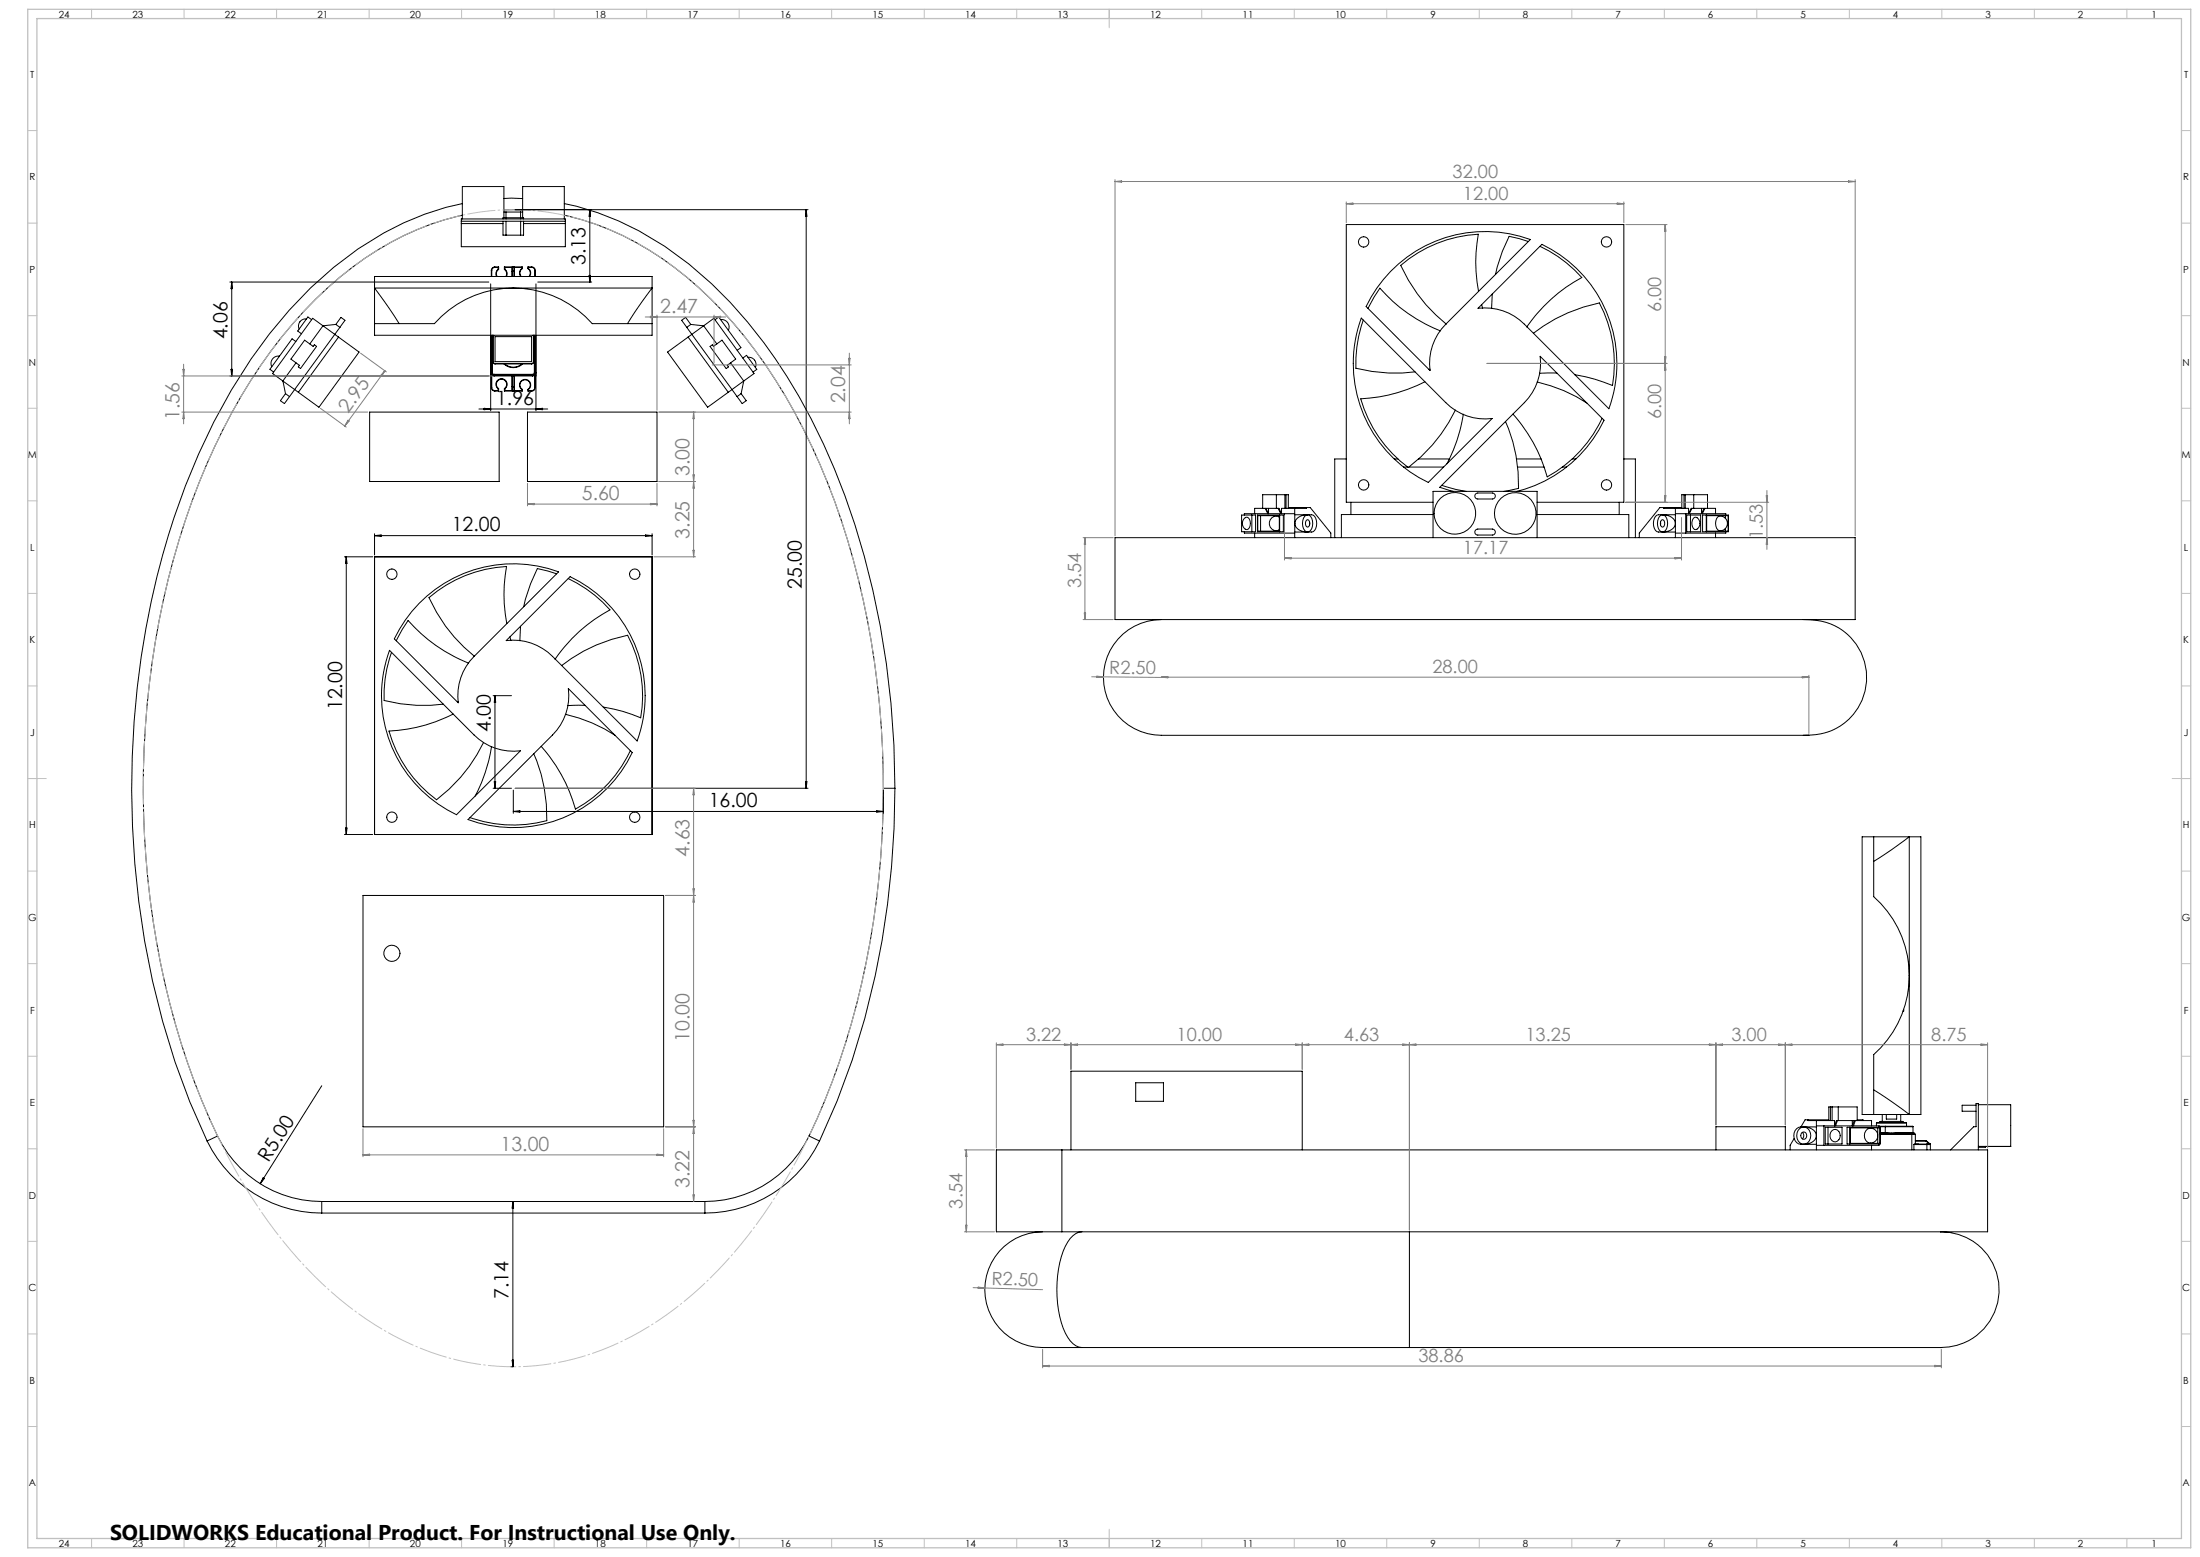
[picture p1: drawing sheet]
<svg xmlns="http://www.w3.org/2000/svg" width="1189mm" height="841mm" viewBox="0 0 1189 841" stroke-linecap="round" stroke-linejoin="round" font-family="sans-serif">
<g fill="none" stroke="#000" stroke-width=".54">
<path d="M249 118h57v15h-57zM249 119h57M250 110a163 163 0 0 0-82 45 307 307 0 0 0-74 125 475 475 0 0 0 9 315l9 21M250 116a165 165 0 0 0-86 52 315 315 0 0 0-67 123 471 471 0 0 0 8 293l13 30M272 119v8h1M272 118h11M272 107h10M272 118v-17h-22v17M272 115h1M272 113h10M273 115v3M273 119v8"/>
<path d="M273 115h8M278 113h159M281 115h1M281 115v3M281 119v8M282 118v-17h23v17M283 119v8h-2M305 110a169 169 0 0 1 90 53 316 316 0 0 1 67 121 465 465 0 0 1 22 142M305 116a165 165 0 0 1 85 52 315 315 0 0 1 68 123 470 470 0 0 1-8 293l-13 30M319 113v4h-1zM319 113v39M436 113v313"/>
<path d="M436 113v4h-1zM249 121h23M273 127h8M283 121h23M826 130l-10-2-4 8-4 12M832 133a69 69 0 0 1 23 17 86 86 0 0 0-30 27M833 132a71 71 0 0 1 37 89l-46-46a30 30 0 0 0-25-8zM124 152h140M125 152v51M125 152l1 4h-1zM202 156l14 19M202 156v19"/>
<path d="M202 156v-7h150v7M202 156h150M265 153v69M266 146h.1M266 146v3M267 144l-1 1v1M267 144h.1M267 144h2M269 145h.1M269 145a3 3 0 0 0-1 4M269 144v1M269 144h.1"/>
<path d="M269 145a2.8 2.8 0 0 0 0 4M273 144h.1M273 145a2.9 2.9 0 0 1 0 4M273 144h9M273 144v1M273 145h.1M273 145a3 3 0 0 1 1 4M273 144h4M277 144h.1M277 144v5M277 146v1M277 147h1"/>
<path d="M277 146h1M277 144h1M278 146v1M278 144h.1M278 144v5M278 144h4M282 145h.1M282 145a3 3 0 0 0-1 4M282 144v1M282 145a2.8 2.8 0 0 0 0 4M282 144h.1M285 145a2.8 2.8 0 0 1 1 4"/>
<path d="M285 144h1M285 144h2M285 144v1M286 145h-1M286 145a3 3 0 0 1 0 4M286 144h1M286 144v1M287 144l2 1v1M287 144h.1M289 146h.1M289 146v3M290 153v69"/>
<path d="M291 152h29M318 149h1v3zM352 156l-13 19M352 156v19M752 147a71 71 0 0 1 75-18l-46 46a30 30 0 0 0-8 25l-35-34a71 71 0 0 1 14-19zM799 157a83 83 0 0 1 0-30 70 70 0 0 0-42 16 87 87 0 0 0 25 32M807 159l-1 8M166 172a4 4 0 0 0-4 6M168 173l-2-2-5 8 2 1M182 175l2-4 2 2-2 4M182 175l-7 1-8 10M182 175l2 2"/>
<path d="M184 177l-25 33M202 175h33a57 57 0 0 1 85 0h32M202 175v6h150v-6M371 177l25 33M373 175l-2-4-3 2 3 4M373 175l-2 2M373 175l7 1M380 176l6-4 22 30-6 4M380 176l-8 6M380 176l7 10M386 173l2-2 12 17-2 1M389 173a4 4 0 0 1 5 5"/>
<path d="M736 172l45 46a30 30 0 0 0 25 8l-34 35a71 71 0 0 1-36-89zM737 173a70 70 0 0 0-4 26 85 85 0 0 0 32 2M739 167l7-11a85 85 0 0 0 32 23M801 165v1M125 200h1l-1 3zM151 192a4 4 0 0 0-4 6M160 184l-2-1-12 16 2 2M160 196l-7 10 1 7M165 184l4 3 1-1 1 1-9 12-1-1 1-1-5-3zM183 182l-22 30M183 182l11 8-22 30-11-8M183 182l-14-10-22 30 12 8"/>
<path d="M265 181v20M266 181v20M266 181v14M266 182h1M266 181v1M267 195l1 1M267 195l-1 1 2 1M267 181l-1 1M267 182v13M267 181v1M268 196v1M268 196h19"/>
<path d="M268 182h19v13h-19zM268 197h19M272 197a7 7 0 0 0 11 0M273 197a7 7 0 0 0 9 0M287 196v1M288 181v1M288 195l-1 1M288 195h1M288 182v13M289 195l-2 2M289 181v14M289 181v20"/>
<path d="M372 182l22 30M372 182l-11 8 21 30 12-8M384 187l1-1 1 1 4-3 8 10-5 3 1 1-2 1zM395 196l7 10M401 193l2-1 6 8-2 1M404 193a4 4 0 0 1 4 5M773 199l-1 1M829 180a85 85 0 0 1 35-16 70 70 0 0 1 7 44l-9-3-11-3M124 203h140M154 213l-2 3 2 2 2-4M154 213l2 1M159 210l2 2"/>
<path d="M159 210l-3 4M265 203h1M265 201l1 1 1 1M265 201l1 2h1M266 209h.1M266 209v2h1M266 202v7M266 201h.1M266 201l1 1M266 209v1l1 1M266 203v6M267 202h.1"/>
<path d="M267 203h.1M267 202h21M267 203h21M267 211h.1M267 211h2M269 210a3 3 0 0 1 0-4 3 3 0 0 1 4 0 3 3 0 0 1 0 4M269 211h.1M269 210v1M269 210a2.8 2.8 0 0 1 0-4 2.8 2.8 0 0 1 4 0 2.8 2.8 0 0 1 0 4M269 210h.1M273 210h.1M273 211h9"/>
<path d="M273 210v1M273 211h.1M273 211h4M277 203v8M277 211h.1M277 209h.1M277 209h1M278 209h.1M278 211h.1M278 203v8M278 211h4M282 210a3 3 0 0 1 0-4 3 3 0 0 1 4 0 3 3 0 0 1 0 4"/>
<path d="M282 211h.1M282 210v1M282 210a2.8 2.8 0 0 1 0-4 2.8 2.8 0 0 1 4 0 2.8 2.8 0 0 1-1 4M282 210h.1M285 210h1M285 211h2M285 210v1M286 211h-1M286 211h1M286 210v1M287 211h.1M288 202h.1"/>
<path d="M288 203h.1M289 201l-1 1M289 201h.1M289 209v1l-2 1M289 209h.1M289 203v6M289 209v2h-2M289 203h1M289 202v7M289 201v1l-1 1M289 201v2h-1M396 210l-2 2"/>
<path d="M396 210l2 4M401 213l2 3-2 2-3-4M401 213l-3 1M402 206l-6 4M402 206l-1 7M770 206a86 86 0 0 1-35 9 70 70 0 0 0 26 38 86 86 0 0 0 26-32M831 206a82 82 0 0 1 27 12M841 202h-9M200 223h70v37h-70zM259 221h37M262 221h3h-3zM285 223h70v37h-70z"/>
<path d="M290 221h3zM791 224v1a85 85 0 0 1-9 25M814 228a82 82 0 0 1 7 36l-8 1M818 224a84 84 0 0 1 18 34 70 70 0 0 0 30-32M728 248h-7v42M753 248h3M759 252h2M761 252h19M767 248h16M820 248h13M820 252h14M844 252h3"/>
<path d="M850 248h2M878 248h6v42M671 278h8v9h-8zM677 278v9M680 278h14v9h-14zM680 279h11v8h-11zM681 279v8M682 275v-8h14v8M684 275l1 2M684 275l2 2v-2M690 267v8M691 275l1 2"/>
<path d="M691 279a4 4 0 0 0-5 4 4 4 0 0 0 5 3M692 278v9M694 277v11M694 267v8M695 267v8M696 274h12l11 14v2M700 275v2h-27v1M700 278h9a5 5 0 0 1 0 9h-9zM706 274v1h-13v2l-2-2h-13v2M707 278a5 5 0 0 0 0 9M707 278a5 5 0 0 1 0 9M707 278a6 6 0 0 0-7 6l2 2 5 1"/>
<path d="M730 271v7M774 278h-49v12M774 271h-46v-150h150v150h-47M779 262l13 3M785 265l-7-2 46-45a30 30 0 0 0 8-26l35 35a71 71 0 0 1-47 38M798 267l1-1h8a1.6 1.6 0 0 1 1 2 1.6 1.6 0 0 1-1 2l-9-1h-1zM831 278h49v12M875 271v7M895 279l1-1h9v9h-9a6 6 0 0 1-1-8zM899 278a5 5 0 0 1 0 9M899 278a5 5 0 0 0 0 9M899 278a6 6 0 0 1 6 6l-2 2-4 1"/>
<path d="M899 274v1h14v2l1-2h13v2M905 275v2h28v1M909 274h-12l-11 14v2M909 275v-8h14v8M910 267v8M911 267v8M911 277v11M912 278h7v9h-7zM914 278v9M914 275l-1 2M915 267v8M920 275v2l1-2"/>
<path d="M920 278h14v9h-14zM921 275l-1 2M922 278v9M922 279h12v8h-12zM928 279a4 4 0 0 1 6 4 4 4 0 0 1-6 3l-1-3zM932 279v1M202 288v12M202 289h150M202 289h4v1zM349 289h3l-3 1zM352 288v12M603 290h400v45h-400z"/>
<path d="M672 280l1-1a3 3 0 0 1 3 3 3 3 0 0 1-1 3 2.2 2.2 0 0 1-3 1 2.2 2.2 0 0 1-1-3zM673 287v1h27v2M678 288v2M706 281a1.9 1.9 0 0 1 2 2 1.9 1.9 0 0 1-2 2v-2zM708 282v1M774 290v-25h57v25M798 286h1h8a1.6 1.6 0 0 1 1 1 1.6 1.6 0 0 1-1 2h-9l-1-1zM897 282v1M898 281a1.9 1.9 0 0 1 2 2 1.9 1.9 0 0 1-2 2l-1-2zM915 280a2.4 2.4 0 0 1 3 0 2.4 2.4 0 0 1 1 3v1a2.1 2.1 0 0 1-3 2 2.1 2.1 0 0 1-2-3zM927 288v2M932 286v1"/>
<path d="M933 287v1h-28v2M186 301h15M187 301v150M187 301l1 3h-1zM202 301h150v150h-150zM301 310l-11-3-3 8-4 13M307 313a71 71 0 0 1 23 16 86 86 0 0 0-30 27M226 326a71 71 0 0 1 76-17l-46 46a30 30 0 0 0-8 25l-35-35a72 72 0 0 1 13-19zM274 337a83 83 0 0 1 0-31 70 70 0 0 0-42 17 85 85 0 0 0 24 32M281 338v8M628 335a31 31 0 0 0-32 34 31 31 0 0 0 37 28h344M975 335a31 31 0 0 1 34 31 31 31 0 0 1-34 31"/>
<path d="M211 351l45 46a30 30 0 0 0 25 9l-34 34a71 71 0 0 1-36-89zM212 352a68 68 0 0 0-4 26 84 84 0 0 0 32 2M214 346l7-11a87 87 0 0 0 32 23M274 346l34-35a71 71 0 0 1 36 89l-45-45a30 30 0 0 0-25-9zM276 344v2M304 359a84 84 0 0 1 35-16 70 70 0 0 1 7 45 82 82 0 0 0-20-6M248 379h-1M267 376h9M268 376v50M268 376v3h-1zM307 372l35 34a71 71 0 0 1-89 37l46-46a30 30 0 0 0 8-25zM245 386a83 83 0 0 1-35 9 70 70 0 0 0 26 37 86 86 0 0 0 25-31"/>
<path d="M306 386a81 81 0 0 1 26 11M316 381h-9M266 403l-1 2a82 82 0 0 1-8 25M288 407a82 82 0 0 1 8 36 70 70 0 0 1-42-1M292 403h1a85 85 0 0 1 18 34 70 70 0 0 0 30-32M267 426h9M267 422h1v4zM277 427v12M277 438h200M277 438h4v1zM278 426h159M435 422h1v4z"/>
<path d="M474 438h3l-3 1zM477 426h7M477 427v12M484 426a449 449 0 0 1-41 190M186 451h15M187 447h1l-1 4zM1013 452v32a57 57 0 0 1 0 86v32M1013 452h19M1013 452h-7v150h7M1032 452l-19 13M1032 452v150M1032 452h6v150h-6"/>
<path d="M196 484h163v125h-163zM1029 545l-1 1M174 586l-33 53M614 585h15v10h-15zM989 598v7M990 598v7M993 598v7M1013 589l19 13M1068 597h-8v3h8M1069 597h18v22M112 616a69 69 0 0 0 62 39M118 614a63 63 0 0 0 56 35"/>
<path d="M118 614l-6 2M437 614a63 63 0 0 1-56 35M437 614l6 2M443 616a69 69 0 0 1-62 39M970 615l-3 4v2M971 610l2-1h9v9h-9a5 5 0 0 1-2-8zM974 612l1 1-1 2M975 609a5 5 0 0 1 6 6l-2 2-4 1M975 609a5 5 0 0 1 4 4 5 5 0 0 1-4 5M975 609a5 5 0 0 0-4 4 5 5 0 0 0 4 5M977 605h14v3l2-3h18v3M982 605v3h34v1"/>
<path d="M986 608v11M986 609h10v9h-10zM988 609v9M988 605h-12l-3 4M988 605v-7h16v7M990 611a3 3 0 0 1 4 0 3 3 0 0 1 0 4 2.8 2.8 0 0 1-4 2 2.8 2.8 0 0 1-1-4zM993 605l-1 3M998 609h18v9h-18zM1000 609v9M1000 609h16v9h-16zM1001 605v3l1-3M1003 605l-1 3"/>
<path d="M1004 605h3M1009 610a4 4 0 0 1 5 1 4 4 0 0 1 0 5 4 4 0 0 1-6 0 5 5 0 0 1 1-6zM1011 619v2M1013 602h19M1014 607h16M1014 607v1M1015 609v4M1015 614v4M1016 609h3M1016 618v1h-34v2M1016 608h3M1016 606h13"/>
<path d="M1016 612h17M1016 613h17M1017 602v4M1019 609h15M1019 609v3M1019 608l15 1M1019 608v1M1019 602v2h6v-2M1027 602v4M1030 607v1M1033 613h2M1033 612v1"/>
<path d="M1033 612l2 1M1033 612h2M1033 612h.1M1033 613v8M1034 609v3h-1M1034 618v3M1034 618h7M1035 612h.1M1035 613v5M1035 616h6M1041 616h.1M1041 616l2 2"/>
<path d="M1041 618h-7M1041 618h.1M1041 618h2M1041 618v3M1043 618h-2M1043 618h.1M1043 618v3M1069 619h18M1073 619v1h-4M1087 619h.1M142 636l1 1-2 2zM574 621h500v44h-500"/>
<path d="M574 621h-36v44h36M574 621v44M579 621v-42h125v42M927 621v-12h38v12M1054 621l13-12h1v-13h1v25M174 649v6M174 655h207M174 649h207M277 649v89M277 649l1 4h-1zM381 649v6M563 665a31 31 0 0 0-31 34 31 31 0 0 0 35 29h18"/>
<path d="M585 665a12 12 0 0 0-9 8 61 61 0 0 0 1 49 10 10 0 0 0 8 6M762 665v63M1049 665a31 31 0 0 1 31 32 31 31 0 0 1-31 31h-287M276 738h.1M277 735h1l-1 3zM585 728h177"/>
<circle cx="737" cy="131" r="2.8"/>
<circle cx="868" cy="131" r="2.8"/>
<circle cx="737" cy="262" r="2.8"/>
<circle cx="786" cy="277" r="11"/>
<circle cx="819" cy="277" r="11"/>
<circle cx="868" cy="262" r="2.8"/>
<circle cx="212" cy="310" r="2.8"/>
<circle cx="343" cy="310" r="2.8"/>
<circle cx="212" cy="441" r="2.8"/>
<circle cx="343" cy="441" r="2.8"/>
<circle cx="212" cy="515" r="4"/>
<circle cx="975" cy="614" r="1.8"/>
</g>
<path d="M219 127a206 206 0 0 0-80 74 393 393 0 0 0-59 179 457 457 0 0 0 34 225 257 257 0 0 0 79 104 137 137 0 0 0 117 25 174 174 0 0 0 86-57 337 337 0 0 0 69-142 470 470 0 0 0-18-275 275 275 0 0 0-76-110 144 144 0 0 0-106-36 137 137 0 0 0-46 13" fill="none" stroke="#c0c0c0" stroke-width=".54" stroke-dasharray="15.2 1.3 1.3 1.3" stroke-dashoffset="2.5" stroke-linecap="butt"/>
<g fill="none" stroke="#808080" stroke-width=".54">
<path d="M603 97v192M603 98h400M603 98h3zM999 98h4h-4zM1003 97v192M728 109v11M728 110h150M728 110h3zM874 110h4h-4zM878 109v11M879 121h22M900 121v150"/>
<path d="M900 121v4zM349 171h43M352 171h3l-3 1zM355 170v52M386 170v26M386 171h3v1zM99 200h1l-1 3zM99 197v32M195 191l14 10M385 197h75M459 194v3zM459 191v38"/>
<path d="M804 196h97M900 193v7v-7zM98 203h168M208 200l-22 30M208 200l-2 3zM98 223h101M99 223l1 3h-1zM173 221l14 10M188 227h1l-3 3zM356 223h104M375 223v78M375 223v3z"/>
<path d="M459 223v3zM375 257v3zM285 261v12M285 272h70M285 272h4v1zM352 272h3l-3 1zM355 261v12M356 260h20M375 260v4zM694 278v25M879 271h77M900 268v3z"/>
<path d="M909 280v23M955 268v3zM955 265v32M375 297v4zM585 290h17M586 290v45M586 290l1 4h-1zM955 290v4zM353 301h23M694 301h215M694 301h4v1zM905 301h4l-4 1z"/>
<path d="M585 335h17M586 331h1l-1 4zM590 366h6M593 365l3 1h-3zM596 366h32M628 366h350M628 366l3-1v1zM974 365l4 1h-4zM978 365v31M278 426h98M375 426v223M375 426v3z"/>
<path d="M360 484h16M375 480v4zM375 484v3zM538 563v57M538 564h536M538 564h4v1zM575 564h4l-4 1zM579 563v15M579 564h3v1zM700 564h4l-4 1zM704 563v15M704 564h3v1z"/>
<path d="M758 564h4l-4 1zM762 563v101M762 564h3v1zM924 564h3l-3 1zM927 563v45M927 564h4v1zM961 564h4l-4 1zM965 563v45M965 564h3v1zM1071 564h3l-3 1zM1074 563v57M196 610v15"/>
<path d="M359 610v15M360 609h16M375 605v4zM375 609v3zM196 624h163M196 624l4-1v1zM355 623l4 1h-4zM521 621h16M522 621v44M522 621l1 4h-1zM375 645v4zM521 665h16"/>
<path d="M522 662h1l-1 3zM526 696l37 1M529 695l3 1h-3zM563 729v10M563 738h486M563 738l4-1v1zM1046 737l3 1h-3zM1049 729v10"/>
</g>
<g fill="none" stroke="#c0c0c0" stroke-width=".54">
<path d="M49 5v5M99 5v5M149 5v5M199 5v5M249 5v5M299 5v5M349 5v5M399 5v5M449 5v5M499 5v5M549 5v5M599 5v10"/>
<path d="M649 5v5M699 5v5M749 5v5M799 5v5M849 5v5M899 5v5M949 5v5M999 5v5M1049 5v5M1099 5v5M1149 5v5M15 71h5"/>
<path d="M1179 71h5M15 121h5M1179 121h5M15 171h5M1179 171h5M15 221h5M1179 221h5M15 271h5M1179 271h5M15 321h5M1179 321h5M15 371h5"/>
<path d="M1179 371h5M15 421h10M1174 421h10M15 471h5M1179 471h5M15 521h5M1179 521h5M15 571h5M1179 571h5M15 621h5M1179 621h5M15 671h5"/>
<path d="M1179 671h5M15 721h5M1179 721h5M15 771h5M1179 771h5M49 831v5M99 831v5M149 831v5M199 831v5M249 831v5M299 831v5M349 831v5"/>
<path d="M399 831v5M449 831v5M499 831v5M549 831v5M599 826v10M649 831v5M699 831v5M749 831v5M799 831v5M849 831v5M899 831v5M949 831v5"/>
<path d="M999 831v5M1049 831v5M1099 831v5M1149 831v5"/>
</g>
<path d="M15 5h1169v831h-1169zM20 10h1159v821h-1159z" fill="none" stroke="#c0c0c0" stroke-width=".7"/>
<text font-size="11.6" x="59" y="832">SOLIDWORKS Educational Product. For Instructional Use Only.</text>
<g font-size="10.6">
<text x="317" y="143" transform="rotate(-90 317 143)">3.13</text>
<text x="123" y="183" transform="rotate(-90 123 183)">4.06</text>
<text x="268" y="219">1.96</text>
<text x="244" y="287">12.00</text>
<text x="433" y="318" transform="rotate(-90 433 318)">25.00</text>
<text x="185" y="384" transform="rotate(-90 185 384)">12.00</text>
<text x="265" y="395" transform="rotate(-90 265 395)">4.00</text>
<text x="383" y="436">16.00</text>
<text x="145" y="628" transform="rotate(-58 145 628)">R5.00</text>
<text x="275" y="702" transform="rotate(-90 275 702)">7.14</text>
</g>
<g font-size="10.6" fill="#808080">
<text x="357" y="169">2.47</text>
<text x="457" y="218" transform="rotate(-90 457 218)">2.04</text>
<text x="97" y="227" transform="rotate(-90 97 227)">1.56</text>
<text x="188" y="224" transform="rotate(-54 188 224)">2.95</text>
<text x="373" y="257" transform="rotate(-90 373 257)">3.00</text>
<text x="314" y="270">5.60</text>
<text x="373" y="291" transform="rotate(-90 373 291)">3.25</text>
<text x="373" y="463" transform="rotate(-90 373 463)">4.63</text>
<text x="373" y="563" transform="rotate(-90 373 563)">10.00</text>
<text x="271" y="621">13.00</text>
<text x="373" y="642" transform="rotate(-90 373 642)">3.22</text>
</g>
<g font-size="9.9" fill="#808080">
<text x="785" y="96">32.00</text>
<text x="791" y="108">12.00</text>
<text x="898" y="169" transform="rotate(-90 898 169)">6.00</text>
<text x="898" y="226" transform="rotate(-90 898 226)">6.00</text>
<text x="953" y="291" transform="rotate(-90 953 291)">1.53</text>
<text x="791" y="299">17.17</text>
<text x="584" y="318" transform="rotate(-90 584 318)">3.54</text>
<text x="600" y="364" transform="rotate(1 600 364)">R2.50</text>
<text x="774" y="364">28.00</text>
<text x="555" y="562">3.22</text>
<text x="636" y="562">10.00</text>
<text x="726" y="562">4.63</text>
<text x="824" y="562">13.25</text>
<text x="936" y="562">3.00</text>
<text x="1044" y="562">8.75</text>
<text x="520" y="653" transform="rotate(-90 520 653)">3.54</text>
<text x="536" y="694" transform="rotate(2 536 694)">R2.50</text>
<text x="767" y="736">38.86</text>
</g>
<g font-size="5.3">
<text x="32" y="9">24</text>
<text x="72" y="9">23</text>
<text x="122" y="9">22</text>
<text x="172" y="9">21</text>
<text x="222" y="9">20</text>
<text x="272" y="9">19</text>
<text x="322" y="9">18</text>
<text x="372" y="9">17</text>
<text x="422" y="9">16</text>
<text x="472" y="9">15</text>
<text x="522" y="9">14</text>
<text x="572" y="9">13</text>
<text x="622" y="9">12</text>
<text x="672" y="9">11</text>
<text x="722" y="9">10</text>
<text x="773" y="9">9</text>
<text x="823" y="9">8</text>
<text x="873" y="9">7</text>
<text x="923" y="9">6</text>
<text x="973" y="9">5</text>
<text x="1023" y="9">4</text>
<text x="1073" y="9">3</text>
<text x="1123" y="9">2</text>
<text x="1163" y="9">1</text>
<text x="16" y="42">T</text>
<text x="1180" y="42">T</text>
<text x="16" y="97">R</text>
<text x="1180" y="97">R</text>
<text x="16" y="147">P</text>
<text x="1180" y="147">P</text>
<text x="16" y="197">N</text>
<text x="1180" y="197">N</text>
<text x="15" y="247">M</text>
<text x="1179" y="247">M</text>
<text x="16" y="297">L</text>
<text x="1180" y="297">L</text>
<text x="16" y="347">K</text>
<text x="1180" y="347">K</text>
<text x="16" y="397">J</text>
<text x="1180" y="397">J</text>
<text x="16" y="447">H</text>
<text x="1180" y="447">H</text>
<text x="15" y="497">G</text>
<text x="1179" y="497">G</text>
<text x="16" y="547">F</text>
<text x="1180" y="547">F</text>
<text x="16" y="597">E</text>
<text x="1180" y="597">E</text>
<text x="16" y="647">D</text>
<text x="1180" y="647">D</text>
<text x="15" y="697">C</text>
<text x="1179" y="697">C</text>
<text x="16" y="747">B</text>
<text x="1180" y="747">B</text>
<text x="16" y="803">A</text>
<text x="1180" y="803">A</text>
<text x="32" y="835">24</text>
<text x="72" y="835">23</text>
<text x="122" y="835">22</text>
<text x="172" y="835">21</text>
<text x="222" y="835">20</text>
<text x="272" y="835">19</text>
<text x="322" y="835">18</text>
<text x="372" y="835">17</text>
<text x="422" y="835">16</text>
<text x="472" y="835">15</text>
<text x="522" y="835">14</text>
<text x="572" y="835">13</text>
<text x="622" y="835">12</text>
<text x="672" y="835">11</text>
<text x="722" y="835">10</text>
<text x="773" y="835">9</text>
<text x="823" y="835">8</text>
<text x="873" y="835">7</text>
<text x="923" y="835">6</text>
<text x="973" y="835">5</text>
<text x="1023" y="835">4</text>
<text x="1073" y="835">3</text>
<text x="1123" y="835">2</text>
<text x="1163" y="835">1</text>
</g>
</svg>
